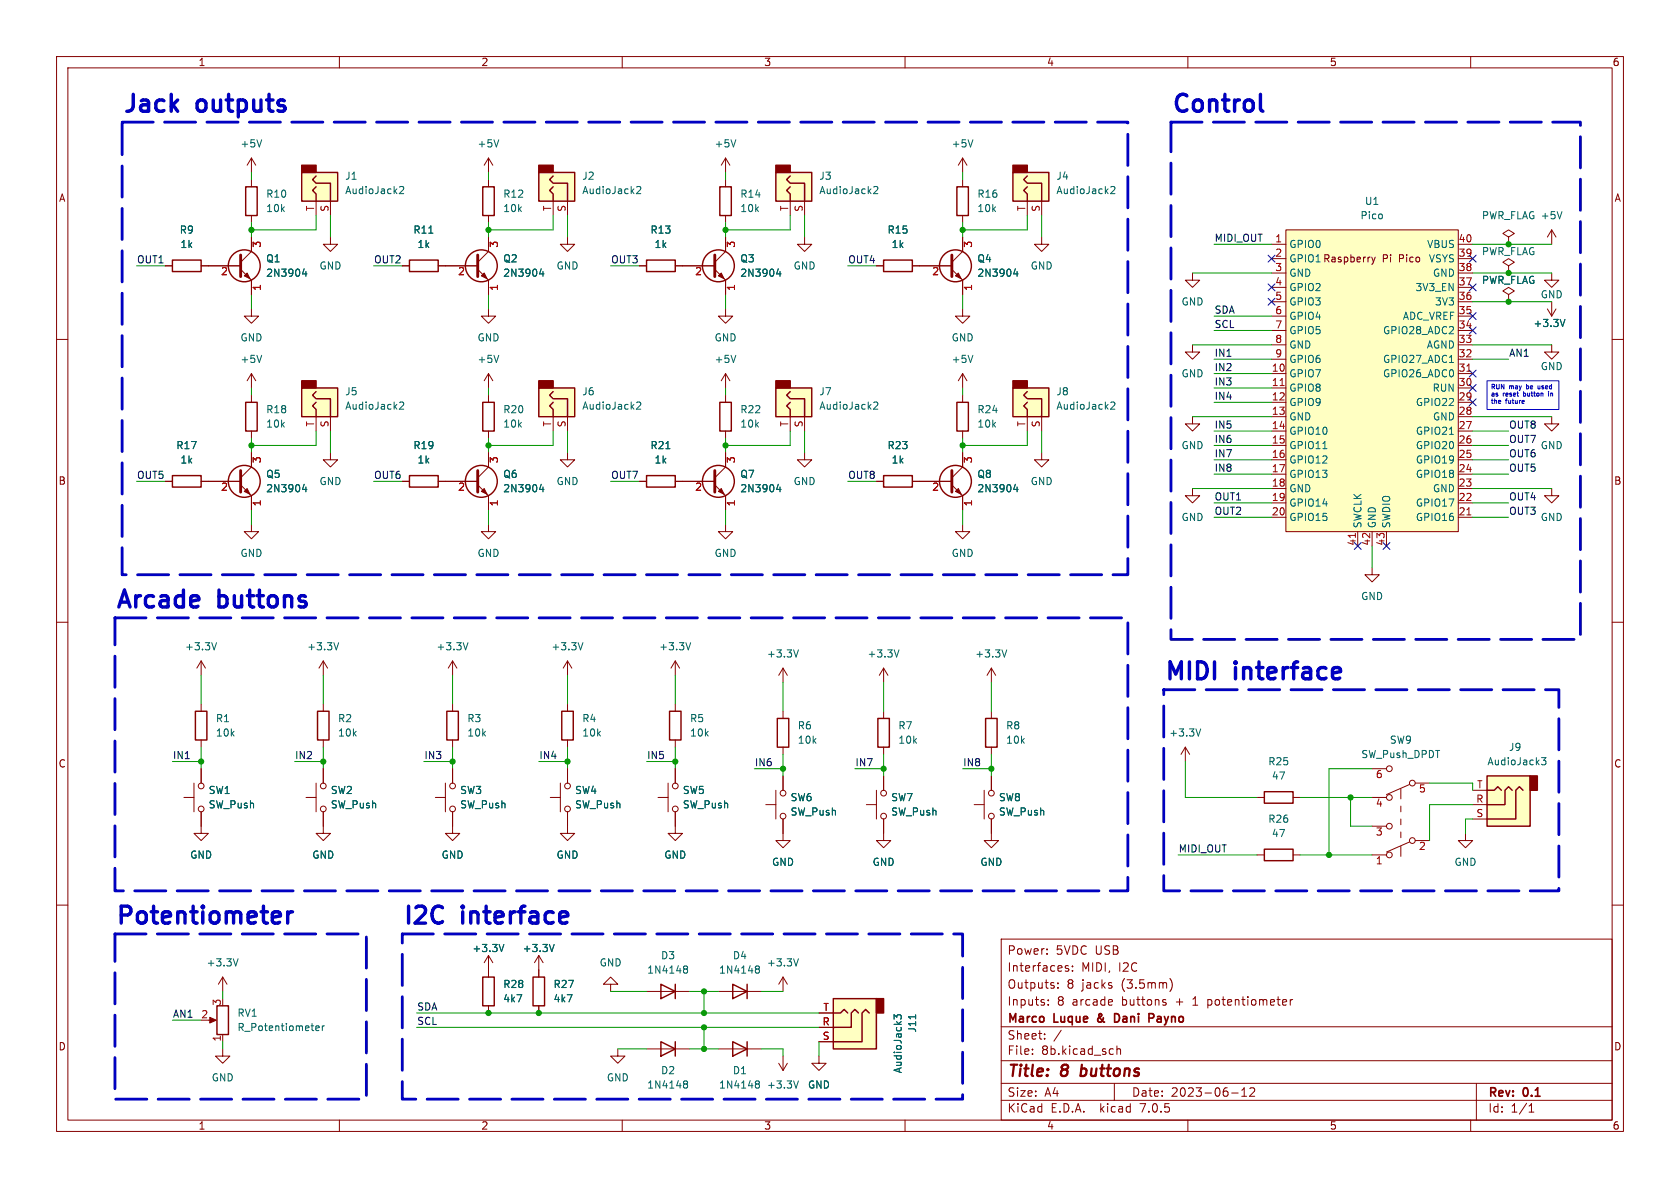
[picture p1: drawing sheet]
<svg xmlns="http://www.w3.org/2000/svg" width="297mm" height="210mm" viewBox="0 0 297 210" stroke-linecap="round" stroke-linejoin="round" font-family="sans-serif">
<g fill="none" stroke="#840000" stroke-width=".18">
<path d="M10 10h277v190h-277zM12 12h273v186h-273zM60 10v2M110 10v2M160 10v2M210 10v2M260 10v2M44.4 27.9l-.7 1.3M44.4 27.9v2.6M44.4 31.8v1.2M44.4 38.1v1.3M44.4 27.9l.8 1.3"/>
<path d="M55.9 35.6v2.5M58.4 35.6v2.5M86.4 27.9l-.8 1.3M86.4 27.9v2.6M86.4 31.8v1.2M86.4 38.1v1.3M86.4 27.9l.7 1.3M97.8 35.6v2.5M100.3 35.6v2.5M128.3 27.9v2.6M128.3 31.8v1.2M128.3 38.1v1.3"/>
<path d="M128.3 27.9l-.8 1.3M128.3 27.9l.7 1.3M139.7 35.6v2.5M142.2 35.6v2.5M170.2 27.9v2.6M170.2 31.8v1.2M170.2 38.1v1.3M170.2 27.9l-.8 1.3M170.2 27.9l.7 1.3M181.6 35.6v2.5M184.1 35.6v2.5M10 60h2"/>
<path d="M29.2 47h1.3M35.6 47h6.9M42.5 47.6l1.9 1.9v2.6M44.4 54.6v1.3h1.3l-1.3 1.3-1.2-1.3h1.2M44.4 41.9v2.6l-1.9 1.9M58.4 41.9v1.3h1.3l-1.3 1.3-1.3-1.3h1.3M71.1 47h1.3M77.5 47h7M84.5 47.6l1.9 1.9v2.6M86.4 54.6v1.3h1.2l-1.2 1.3-1.3-1.3h1.3M86.4 41.9v2.6l-1.9 1.9M100.3 41.9v1.3h1.3l-1.3 1.3-1.2-1.3h1.2"/>
<path d="M113 47h1.3M119.4 47h7M126.4 47.6l1.9 1.9v2.6M128.3 54.6v1.3h1.2l-1.2 1.3-1.3-1.3h1.3M128.3 41.9v2.6l-1.9 1.9M142.2 41.9v1.3h1.3l-1.3 1.3-1.2-1.3h1.2M154.9 47h1.3M161.3 47h7M168.3 47.6l1.9 1.9v2.6M170.2 54.6v1.3h1.2l-1.2 1.3-1.3-1.3h1.3M170.2 41.9v2.6l-1.9 1.9M184.1 41.9v1.3h1.3l-1.3 1.3-1.2-1.3h1.2"/>
<path d="M210.8 48.3v1.2h1.3l-1.3 1.3-1.3-1.3h1.3M224.8 43.2h2.5M224.8 45.7h2.5M224.8 48.3h2.5M224.8 58.4h2.5M224.8 55.9h2.5M224.8 53.3h2.5M224.8 50.8h2.5M227.3 40.6h30.5v53.4h-30.5zM242.5 45.5l.3 .8M242.8 46.3l-.3 .4M243.1 45.5l-.3 .8"/>
<path d="M257.8 43.2h2.5M257.8 45.7h2.5M257.8 48.3h2.5M257.8 58.4h2.5M257.8 55.9h2.5M257.8 53.3h2.5M257.8 50.8h2.5M266.7 52.1l1-.7-1-.6-1 .6 1 .7v1.2M266.7 53.3h.1M266.7 41.9l1-.6-1-.7-1 .7 1 .6v1.3M266.7 43.2h.1M266.7 47l1-.6-1-.7-1 .7 1 .6v1.3"/>
<path d="M266.7 48.3h.1M273.6 54.6l.7 1.3M274.3 48.3v1.2h1.3l-1.3 1.3-1.3-1.3h1.3M274.3 40.6l-.7 1.3M274.3 40.6v2.6M274.3 53.3v2.6M274.3 40.6l.8 1.3M275.1 54.6l-.8 1.3M285 60h2M44.4 66v2.6M44.4 69.9v1.2M44.4 76.2v1.3"/>
<path d="M44.4 66l-.7 1.3M44.4 66l.8 1.3M55.9 73.7v2.5M58.4 73.7v2.5M86.4 66v2.6M86.4 69.9v1.2M86.4 76.2v1.3M86.4 66l-.8 1.3M86.4 66l.7 1.3M97.8 73.7v2.5M100.3 73.7v2.5M128.3 66v2.6"/>
<path d="M128.3 69.9v1.2M128.3 76.2v1.3M128.3 66l-.8 1.3M128.3 66l.7 1.3M139.7 73.7v2.5M142.2 73.7v2.5M170.2 66l-.8 1.3M170.2 66v2.6M170.2 69.9v1.2M170.2 76.2v1.3M170.2 66l.7 1.3M181.6 73.7v2.5"/>
<path d="M184.1 73.7v2.5M210.8 61v1.2h1.3l-1.3 1.3-1.3-1.3h1.3M210.8 73.7v1.2h1.3l-1.3 1.3-1.3-1.3h1.3M224.8 66h2.5M224.8 68.6h2.5M224.8 71.1h2.5M224.8 73.7h2.5M224.8 76.2h2.5M224.8 78.7h2.5M224.8 63.5h2.5M224.8 61h2.5M257.8 66h2.5"/>
<path d="M257.8 68.6h2.5M257.8 71.1h2.5M257.8 73.7h2.5M257.8 76.2h2.5M257.8 78.7h2.5M257.8 63.5h2.5M257.8 61h2.5M274.3 61v1.2h1.3l-1.3 1.3-1.3-1.3h1.3M274.3 73.7v1.2h1.3l-1.3 1.3-1.3-1.3h1.3M29.2 85.1h1.3M35.6 85.1h6.9M42.5 85.7l1.9 1.9v2.6"/>
<path d="M44.4 92.7v1.3h1.3l-1.3 1.3-1.2-1.3h1.2M44.4 80v2.6l-1.9 1.9M58.4 80v1.3h1.3l-1.3 1.3-1.3-1.3h1.3M71.1 85.1h1.3M77.5 85.1h7M84.5 85.7l1.9 1.9v2.6M86.4 92.7v1.3h1.2l-1.2 1.3-1.3-1.3h1.3M86.4 80v2.6l-1.9 1.9M100.3 80v1.3h1.3l-1.3 1.3-1.2-1.3h1.2M113 85.1h1.3M119.4 85.1h7M126.4 85.7l1.9 1.9v2.6"/>
<path d="M128.3 92.7v1.3h1.2l-1.2 1.3-1.3-1.3h1.3M128.3 80v2.6l-1.9 1.9M142.2 80v1.3h1.3l-1.3 1.3-1.2-1.3h1.2M154.9 85.1h1.3M161.3 85.1h7M168.3 85.7l1.9 1.9v2.6M170.2 92.7v1.3h1.2l-1.2 1.3-1.3-1.3h1.3M170.2 80v2.6l-1.9 1.9M184.1 80v1.3h1.3l-1.3 1.3-1.2-1.3h1.2M210.8 86.4v1.2h1.3l-1.3 1.3-1.3-1.3h1.3M224.8 81.3h2.5M224.8 83.8h2.5"/>
<path d="M224.8 86.4h2.5M224.8 88.9h2.5M224.8 91.4h2.5M240 94v2.5M242.6 94v2.5M245.1 94v2.5M257.8 81.3h2.5M257.8 83.8h2.5M257.8 86.4h2.5M257.8 88.9h2.5M257.8 91.4h2.5M274.3 86.4v1.2h1.3l-1.3 1.3-1.3-1.3h1.3"/>
<path d="M10 110h2M35.6 116.8l-.8 1.3M35.6 116.8v2.6M35.6 116.8l.7 1.3M57.1 116.8v2.6M57.1 116.8l-.7 1.3M57.1 116.8l.8 1.3M80 116.8l-.8 1.3M80 116.8v2.6M80 116.8l.8 1.3M100.3 116.8v2.6M100.3 116.8l-.7 1.3"/>
<path d="M100.3 116.8l.8 1.3M119.4 116.8l-.8 1.3M119.4 116.8v2.6M119.4 116.8l.7 1.3M138.4 118.1v2.6M138.4 118.1l-.7 1.3M138.4 118.1l.8 1.3M156.2 118.1v2.6M156.2 118.1l-.8 1.3M156.2 118.1l.8 1.3M175.3 118.1l-.8 1.3M175.3 118.1v2.6"/>
<path d="M175.3 118.1l.7 1.3M242.6 100.3v1.3h1.2l-1.2 1.3-1.3-1.3h1.3M285 110h2M34.3 138.4v5.1M35.6 124.5v1.2M35.6 130.8v1.3M35.6 135.9v2.5M55.9 138.4v5.1M57.1 124.5v1.2M57.1 130.8v1.3M57.1 135.9v2.5M78.7 138.4v5.1"/>
<path d="M80 124.5v1.2M80 130.8v1.3M80 135.9v2.5M99.1 138.4v5.1M100.3 124.5v1.2M100.3 130.8v1.3M100.3 135.9v2.5M118.1 138.4v5.1M119.4 124.5v1.2M119.4 130.8v1.3M119.4 135.9v2.5M137.2 139.7v5.1"/>
<path d="M138.4 125.7v1.3M138.4 132.1v1.3M138.4 137.2v2.5M154.9 139.7v5.1M156.2 125.7v1.3M156.2 132.1v1.3M156.2 137.2v2.5M174 139.7v5.1M175.3 125.7v1.3M175.3 132.1v1.3M175.3 137.2v2.5M209.5 132.1l-.7 1.3"/>
<path d="M209.5 132.1v2.5M209.5 132.1l.8 1.3M242.6 135.9h2.5M247.6 139.4v1.8M249.2 138.7l-4.1 1.8M250.2 138.4h2.5M260.3 139.7h2.6M10 160h2M32.5 141h1.8M35.6 143.5v3.8h1.2l-1.2 1.3-1.3-1.3h1.3M54.1 141h1.8M57.1 143.5v3.8h1.3l-1.3 1.3-1.2-1.3h1.2"/>
<path d="M77 141h1.7M80 143.5v3.8h1.3l-1.3 1.3-1.3-1.3h1.3M97.3 141h1.8M100.3 143.5v3.8h1.3l-1.3 1.3-1.2-1.3h1.2M116.3 141h1.8M119.4 143.5v3.8h1.2l-1.2 1.3-1.3-1.3h1.3M135.4 142.2h1.8M138.4 144.8v3.8h1.3l-1.3 1.3-1.2-1.3h1.2M153.2 142.2h1.7M156.2 144.8v3.8h1.3l-1.3 1.3-1.3-1.3h1.3M172.2 142.2h1.8M175.3 144.8v3.8h1.2l-1.2 1.3-1.3-1.3h1.3"/>
<path d="M222.2 141h1.3M222.2 151.1h1.3M228.6 141h1.3M228.6 151.1h1.3M242.6 141h2.5M242.6 151.1h2.5M242.6 146.1h2.5M247.6 142.5v1M247.6 144.8v1M247.6 147.1v1M247.6 149.6v1.8M249.2 148.8l-4.1 1.8"/>
<path d="M250.2 148.6h2.5M259.1 147.3v1.3h1.2l-1.2 1.3-1.3-1.3h1.3M260.3 142.2h2.6M260.3 144.8h2.6M285 160h2M39.4 172.7v2.6M39.4 172.7l-.8 1.3M39.4 172.7l.7 1.3M86.4 168.9v3.8M86.4 177.8v1.3M86.4 168.9l-.8 1.3M86.4 168.9l.7 1.3"/>
<path d="M95.2 168.9v3.8M95.2 177.8v1.3M95.2 168.9l-.7 1.3M95.2 168.9l.8 1.3M107.9 174h1.3l-1.3-1.3-1.2 1.3h1.2v1.3M114.3 175.3h7.6M127 175.3h7.6M138.4 172.7v2.6M138.4 172.7l-.7 1.3M138.4 172.7l.8 1.3M144.8 179.1h2.5M177 166h108v32h-108z"/>
<path d="M185.1 168.6v.1M185.1 167.8v.1M185.3 177.6v.1M185.3 176.8v.1M187 174.6v.1M187 173.8v.1M188.9 170.8l-.4-.1-.2 .2 .1 .2 .5 .2v.3h-.6M189.6 171.6v.1M189.6 170.8v.1M196.5 176.7l.2 .4-.7 .1M196.5 174.3v.3M196.6 177.6l-.1 .1"/>
<path d="M205.7 177.2l.4 .1 .1 .2-.2 .2h-.3M205.7 176.7l.4 .1M206.8 173a1.72 1.72 0 0 1 0 2.3M227 176.7l.4 .1 .1 .3-.8 .1M227.4 177.6l-.4 .1M228.1 176.7v1M228.5 176.7l-.3 .1-.1 .2M36.8 180.3h1M39.4 185.4v1.3h1.2l-1.2 1.3-1.3-1.3h1.3M39.4 182.9v1.3M60 198v2M109.2 185.4v1.3h1.3l-1.3 1.3-1.3-1.3h1.3"/>
<path d="M110 198v2M114.3 185.4h7.6M127 185.4h7.6M137.7 188l.7 1.2M138.4 186.7v2.5M139.2 188l-.8 1.2M144.8 186.7v1.3h1.2l-1.2 1.2-1.3-1.2h1.3M144.8 181.6h2.5M144.8 184.2h2.5M160 198v2M177 194.5h108M177 191.5h108"/>
<path d="M177 187.5h108M177 181.5h108M182.5 186.3v.1M182.5 185.5v.1M184.7 183.6v.1M184.7 182.8v.1M187.6 182.1l-1.3 2M196.7 185.4l.1 .1M196.8 186.3l-.1 .1M197 191.5v3M197.5 184.9v1.5M197.5 185.5l.2-.1 .3 .1 .1 .9"/>
<path d="M210 198v2M217.7 193.2h1.2M219.5 193.8h.9M219.5 192.7l.5-.4v1.5M221 192.4l.5-.1 .2 .1 .1 .3-.9 1.1h.9M260 198v2M261 191.5v6.5M270.3 196.6h.9M270.3 195.5l.4-.4v1.5"/>
<circle cx="35.6" cy="138.9" r=".51"/>
<circle cx="57.2" cy="138.9" r=".51"/>
<circle cx="80" cy="138.9" r=".51"/>
<circle cx="100.3" cy="138.9" r=".51"/>
<circle cx="119.4" cy="138.9" r=".51"/>
<circle cx="245.6" cy="135.9" r=".51"/>
<circle cx="249.7" cy="138.4" r=".51"/>
<circle cx="35.6" cy="143" r=".51"/>
<circle cx="57.2" cy="143" r=".51"/>
<circle cx="80" cy="143" r=".51"/>
<circle cx="100.3" cy="143" r=".51"/>
<circle cx="119.4" cy="143" r=".51"/>
<circle cx="138.4" cy="140.2" r=".51"/>
<circle cx="138.4" cy="144.3" r=".51"/>
<circle cx="156.2" cy="144.3" r=".51"/>
<circle cx="156.2" cy="140.2" r=".51"/>
<circle cx="175.3" cy="140.2" r=".51"/>
<circle cx="175.3" cy="144.3" r=".51"/>
<circle cx="245.6" cy="141" r=".51"/>
<circle cx="245.6" cy="151.1" r=".51"/>
<circle cx="245.6" cy="146.1" r=".51"/>
<circle cx="249.7" cy="148.6" r=".51"/>
</g>
<path d="M197.4 179.2h-.3v1.5h.3M203.8 179.3l-.7-.1v1.5M203.8 179.9l-.7 .1" fill="none" stroke="#840000" stroke-width=".3"/>
<g fill="none" stroke="#006464" stroke-width=".18">
<path d="M46.3 24.7l-.5 1.3M70.6 33.1l.5-.1 .3 .3-.8 .9h.8M88.2 24.7l-.4 1.3M112.6 33.1l.4-.1 .3 .3-.8 .9h.8M130.1 24.7l-.4 1.3M154.5 33.1l.5-.1 .2 .3-.8 .9h.8M172 24.7l-.4 1.3M196.4 33.1l.5-.1 .2 .3-.8 .9h.8M276.1 37.4l-.4 1.3M53.8 47.5l-.3 .9h.8M54.1 48v.8M95.7 47.5l-.3 .9h.8"/>
<path d="M96 48v.8M137.6 47.5l-.3 .9h.8M137.9 48v.8M179.5 47.5l-.3 .9h.8M179.8 48v.8M276.7 56.5l-.5 1.2M46.3 62.8l-.5 1.3M70.6 71.2l.5-.1 .3 .3-.8 .9h.8M88.2 62.8l-.4 1.3M112.6 71.2l.4-.1 .3 .3-.8 .9h.8M130.1 62.8l-.4 1.3M154.5 71.2l.5-.1 .2 .3-.8 .9h.8"/>
<path d="M172 62.8l-.4 1.3M196.4 71.2l.5-.1 .2 .3-.8 .9h.8M233.9 79.3h.7M256.2 76.8h.8M256.2 64.1h.8M53.8 85.6l-.3 .9h.8M54.1 86.1v.8M95.7 85.6l-.3 .9h.8M96 86.1v.8M137.6 85.6l-.3 .9h.8M137.9 86.1v.8M179.5 85.6l-.3 .9h.8"/>
<path d="M179.8 86.1v.8M38.3 113.6l-.4 1.3M59.9 113.6l-.5 1.3M82.7 113.6l-.4 1.3M103.1 113.6l-.5 1.3M122.1 113.6l-.4 1.3M141.2 114.9l-.5 1.2M158.9 114.9l-.4 1.2M178 114.9l-.4 1.2M212.3 128.8l-.5 1.3M272.5 133.9h.8l-.4 .5 .3 .1v.6l-.1 .1-.5-.1M42.1 169.5l-.4 1.3"/>
<path d="M89.1 166.9l-.4 1.3M98 166.9l-.5 1.3M121.1 170.8h.2l.3 .2-.3 .3M121.1 171.3h.2M121.3 171.3l.3 .2v.3l-.2 .2h-.3M133.8 170.8h.2l.3 .2-.3 .3M133.8 171.3h.2M134 171.3l.3 .2v.3l-.2 .2h-.3M141.2 169.5l-.5 1.3M161.9 179.4v.7M55.8 181.8l.6-.2v-.2l-.4-.1-.2 .2 .1 .6h.5M57 181.3v.9"/>
<path d="M57.3 181.3l-.3 .3M121.1 191.1h.2l.3 .2-.3 .3M121.1 191.6h.2M121.3 191.6l.3 .3v.2l-.2 .2h-.3M133.8 191.1h.2l.3 .2-.3 .3M133.8 191.6h.2M134 191.6l.3 .3v.2l-.2 .2h-.3M141.2 191.1l-.5 1.2M159.3 180.1v-.5l-.1-.2h-.5l-.2 .4-.4-.4v.8"/>
</g>
<g fill="none" stroke="#840000" stroke-width=".25">
<path d="M43.4 33h2.1v5.1h-2.1zM53.3 30.5h6.4v5.1h-6.4zM55.9 33l-.7 .7 .7 .6v1.3M55.9 31.1l-.7 .7 .7 .6h2.5v3.2M85.3 33h2.1v5.1h-2.1zM95.2 30.5h6.4v5.1h-6.4zM97.8 33l-.6 .7 .6 .6v1.3M97.8 31.1l-.6 .7 .6 .6h2.5v3.2M127.3 33h2v5.1h-2zM137.2 30.5h6.3v5.1h-6.3zM139.7 33l-.6 .7 .6 .6v1.3M139.7 31.1l-.6 .7 .6 .6h2.5v3.2"/>
<path d="M169.2 33h2v5.1h-2zM179.1 30.5h6.3v5.1h-6.3zM181.6 33l-.6 .7 .6 .6v1.3M181.6 31.1l-.6 .7 .6 .6h2.5v3.2M30.5 46h5.1v2h-5.1zM72.4 46h5.1v2h-5.1zM114.3 46h5.1v2h-5.1zM156.2 46h5.1v2h-5.1zM43.4 71.1h2.1v5.1h-2.1zM53.3 68.6h6.4v5.1h-6.4zM55.9 71.1l-.7 .7 .7 .6v1.3M55.9 69.2l-.7 .7 .7 .6h2.5v3.2"/>
<path d="M85.3 71.1h2.1v5.1h-2.1zM95.2 68.6h6.4v5.1h-6.4zM97.8 71.1l-.6 .7 .6 .6v1.3M97.8 69.2l-.6 .7 .6 .6h2.5v3.2M127.3 71.1h2v5.1h-2zM137.2 68.6h6.3v5.1h-6.3zM139.7 71.1l-.6 .7 .6 .6v1.3M139.7 69.2l-.6 .7 .6 .6h2.5v3.2M169.2 71.1h2v5.1h-2zM179.1 68.6h6.3v5.1h-6.3zM181.6 71.1l-.6 .7 .6 .6v1.3M181.6 69.2l-.6 .7 .6 .6h2.5v3.2"/>
<path d="M30.5 84.1h5.1v2h-5.1zM72.4 84.1h5.1v2h-5.1zM114.3 84.1h5.1v2h-5.1zM156.2 84.1h5.1v2h-5.1zM34.5 125.7h2.1v5.1h-2.1zM56.1 125.7h2.1v5.1h-2.1zM79 125.7h2v5.1h-2zM99.3 125.7h2v5.1h-2zM118.4 125.7h2v5.1h-2zM137.4 127h2v5.1h-2zM155.2 127h2v5.1h-2zM174.2 127h2.1v5.1h-2.1z"/>
<path d="M223.5 140h5.1v2h-5.1zM262.9 137.2h7.6v8.9h-7.6zM262.9 139.7h1.3l.6-.6 .6 .6M267.3 139.7l-.6-.6-.6 .6v2.5h-3.2M269.2 139.7l-.6-.6-.6 .6v5.1h-5.1M223.5 150.1h5.1v2h-5.1zM38.4 177.8h2v5.1h-2zM85.3 172.7h2.1v5.1h-2.1zM94.2 172.7h2.1v5.1h-2.1zM116.8 174l2.6 1.3-2.6 1.2zM119.4 174v2.5M129.5 174l2.6 1.3-2.6 1.2z"/>
<path d="M132.1 174v2.5M147.3 176.5h7.6v8.9h-7.6zM147.3 179.1h1.3l.6-.7 .7 .7M151.8 179.1l-.7-.7-.6 .7v2.5h-3.2M153.7 179.1l-.7-.7-.6 .7v5.1h-5.1M116.8 184.2l2.6 1.2-2.6 1.3zM119.4 184.2v2.5M129.5 184.2l2.6 1.2-2.6 1.3zM132.1 184.2v2.5"/>
<circle cx="43.2" cy="47" r="2.82"/>
<circle cx="85.1" cy="47" r="2.82"/>
<circle cx="127" cy="47" r="2.82"/>
<circle cx="168.9" cy="47" r="2.82"/>
<circle cx="43.2" cy="85.1" r="2.82"/>
<circle cx="85.1" cy="85.1" r="2.82"/>
<circle cx="127" cy="85.1" r="2.82"/>
<circle cx="168.9" cy="85.1" r="2.82"/>
</g>
<g fill="#ffffc2" stroke="#ffffc2" stroke-width=".18">
<path d="M53.3 30.5h6.4v5.1h-6.4z"/>
<path d="M95.2 30.5h6.4v5.1h-6.4z"/>
<path d="M137.2 30.5h6.3v5.1h-6.3z"/>
<path d="M95.2 68.6h6.4v5.1h-6.4z"/>
<path d="M137.2 68.6h6.3v5.1h-6.3z"/>
<path d="M53.3 68.6h6.4v5.1h-6.4z"/>
<path d="M147.3 176.5h7.6v8.9h-7.6z"/>
<path d="M179.1 30.5h6.3v5.1h-6.3z"/>
<path d="M179.1 68.6h6.3v5.1h-6.3z"/>
<path d="M262.9 137.2h7.6v8.9h-7.6z"/>
<path d="M227.3 40.6h30.5v53.4h-30.5z"/>
</g>
<g fill="#840000" stroke="#840000" stroke-width=".25">
<path d="M53.3 29.2h2.6v1.3h-2.6z"/>
<path d="M95.2 29.2h2.6v1.3h-2.6z"/>
<path d="M137.2 29.2h2.5v1.3h-2.5z"/>
<path d="M95.2 67.3h2.6v1.3h-2.6z"/>
<path d="M137.2 67.3h2.5v1.3h-2.5z"/>
<path d="M53.3 67.3h2.6v1.3h-2.6z"/>
<path d="M154.9 176.5h1.3v2.6h-1.3z"/>
<path d="M179.1 29.2h2.5v1.3h-2.5z"/>
<path d="M179.1 67.3h2.5v1.3h-2.5z"/>
<path d="M270.5 137.2h1.3v2.5h-1.3z"/>
</g>
<path d="M42.5 45.1v3.8M84.5 45.1v3.8M126.4 45.1v3.8M168.3 45.1v3.8M42.5 83.2v3.8M84.5 83.2v3.8M126.4 83.2v3.8M168.3 83.2v3.8" fill="none" stroke="#840000" stroke-width=".51"/>
<g fill="#840000" stroke="#840000" stroke-width=".18">
<path d="M127 48.8l.5-.5 .5 1z"/>
<path d="M127.5 86.4l.5 1-1-.5z"/>
<path d="M85.6 48.3l.5 1-1-.5z"/>
<path d="M85.6 86.4l.5 1-1-.5z"/>
<path d="M43.2 86.9l.5-.5 .5 1z"/>
<path d="M43.2 48.8l.5-.5 .5 1z"/>
<path d="M37.1 179.8l1.1 .5-1.1 .5z"/>
<path d="M168.9 86.9l.5-.5 .5 1z"/>
<path d="M168.9 48.8l.5-.5 .5 1z"/>
</g>
<path d="M226.3 68.2h.7M259.3 65.6h.7M239.6 94.3v.7M259.3 91h.7" fill="none" stroke="#a90000" stroke-width=".18"/>
<path d="M223 19.5l.3 .2M236.8 118.1l.2 .6-1.4 .3M50.9 161.2v2M51.7 161.2a.77 .77 0 0 0-.8 .6M100.2 161.3l.2 .6-1.5 .3" fill="none" stroke="#0000c2" stroke-width=".6"/>
<path d="M262.9 67.3h12.7v5.1h-12.7zM268.3 69.2v.7M269.3 70.8l.2 .2h-.4M269.4 71.3h-.1M271.9 68.2l.1 .5M273.8 69.5v.5" fill="none" stroke="#0000c2" stroke-width=".18"/>
<path d="M21.6 21.6h177.8v80h-177.8v-80M207 21.6h72.4v91.4h-72.4v-91.4M20.3 109.2h179.1v48.3h-179.1v-48.3M205.7 121.9h69.9v35.6h-69.9v-35.6M20.3 165.1h44.5v29.2h-44.5v-29.2M71.1 165.1h99.1v29.2h-99.1v-29.2" fill="none" stroke="#0000c2" stroke-width=".5" stroke-dasharray="5.5 2"/>
<g fill="none" stroke="#009600" stroke-width=".18">
<path d="M44.4 30.5v1.3M44.4 39.4v2.5M55.9 38.1v2.5h-11.5M58.4 38.1v3.8M86.4 30.5v1.3M86.4 39.4v2.5M97.8 38.1v2.5h-11.4M100.3 38.1v3.8M128.3 30.5v1.3M128.3 39.4v2.5M139.7 38.1v2.5h-11.4M142.2 38.1v3.8"/>
<path d="M170.2 30.5v1.3M170.2 39.4v2.5M181.6 38.1v2.5h-11.4M184.1 38.1v3.8M24.1 47h5.1M44.4 52.1v2.5M66 47h5.1M86.4 52.1v2.5M107.9 47h5.1M128.3 52.1v2.5M149.9 47h5M170.2 52.1v2.5"/>
<path d="M210.8 48.3h14M214.6 43.2h10.2M214.6 58.4h10.2M214.6 55.9h10.2M260.3 43.2h14M260.3 53.3h14M260.3 48.3h14M44.4 68.6v1.3M44.4 77.5v2.5M55.9 76.2v2.5h-11.5M58.4 76.2v3.8M86.4 68.6v1.3"/>
<path d="M86.4 77.5v2.5M97.8 76.2v2.5h-11.4M100.3 76.2v3.8M128.3 68.6v1.3M128.3 77.5v2.5M139.7 76.2v2.5h-11.4M142.2 76.2v3.8M170.2 68.6v1.3M170.2 77.5v2.5M181.6 76.2v2.5h-11.4M184.1 76.2v3.8M210.8 73.7h14"/>
<path d="M210.8 61h14M214.6 66h10.2M214.6 78.7h10.2M214.6 68.6h10.2M214.6 76.2h10.2M214.6 63.5h10.2M214.6 71.1h10.2M260.3 78.7h6.4M260.3 76.2h6.4M260.3 73.7h14M260.3 61h14M260.3 63.5h6.4"/>
<path d="M24.1 85.1h5.1M44.4 90.2v2.5M66 85.1h5.1M86.4 90.2v2.5M107.9 85.1h5.1M128.3 90.2v2.5M149.9 85.1h5M170.2 90.2v2.5M210.8 86.4h14M214.6 83.8h10.2M214.6 81.3h10.2M214.6 91.4h10.2"/>
<path d="M214.6 88.9h10.2M242.6 96.5v3.8M260.3 83.8h6.4M260.3 81.3h6.4M260.3 86.4h14M260.3 91.4h6.4M260.3 88.9h6.4M35.6 119.4v5.1M57.1 119.4v5.1M80 119.4v5.1M100.3 119.4v5.1M119.4 119.4v5.1"/>
<path d="M30.5 134.6h5.1M35.6 132.1v3.8M52.1 134.6h5M57.1 132.1v3.8M74.9 134.6h5.1M80 132.1v3.8M95.2 134.6h5.1M100.3 132.1v3.8M114.3 134.6h5.1M119.4 132.1v3.8M133.3 135.9h5.1M138.4 120.7v5"/>
<path d="M138.4 133.4v3.8M151.1 135.9h5.1M156.2 120.7v5M156.2 133.4v3.8M170.2 135.9h5.1M175.3 120.7v5M175.3 133.4v3.8M209.5 134.6v6.4h12.7M242.6 135.9h-7.7v15.2M252.7 138.4h7.6v1.3M208.3 151.1h13.9M229.9 141h12.7"/>
<path d="M229.9 151.1h12.7M238.8 141v5.1h3.8M260.3 144.8h-1.2v2.5M260.3 142.2h-7.6v6.4M39.4 175.3v1.2M73.7 179.1h71.1M107.9 175.3h6.4M121.9 175.3h5.1M124.5 175.3v3.8M134.6 175.3h3.8M30.5 180.3h5.1M39.4 184.2v1.2"/>
<path d="M73.7 181.6h71.1M109.2 185.4h5.1M121.9 185.4h5.1M124.5 181.6v3.8M134.6 185.4h3.8v1.3M144.8 184.2v2.5"/>
</g>
<g fill="none" stroke="#000084" stroke-width=".18">
<path d="M224.2 45.1l1.2 1.2M224.2 50.2l1.2 1.2M224.2 52.7l1.2 1.2M225.4 45.1l-1.2 1.2M225.4 50.2l-1.2 1.2M225.4 52.7l-1.2 1.2M259.7 50.2l1.3 1.2M259.7 45.1l1.3 1.2M259.7 55.3l1.3 1.2M259.7 57.8l1.3 1.2M261 50.2l-1.3 1.2M261 45.1l-1.3 1.2"/>
<path d="M261 55.3l-1.3 1.2M261 57.8l-1.3 1.2M259.7 65.4l1.3 1.2M259.7 68l1.3 1.2M259.7 70.5l1.3 1.2M261 65.4l-1.3 1.2M261 68l-1.3 1.2M261 70.5l-1.3 1.2M239.4 95.9l1.2 1.2M240.6 95.9l-1.2 1.2M244.5 95.9l1.2 1.2M245.7 95.9l-1.2 1.2"/>
</g>
<g fill="#009600" stroke="#009600" stroke-width=".18">
<circle cx="44.4" cy="78.7" r=".46"/>
<circle cx="44.4" cy="40.6" r=".46"/>
<circle cx="100.3" cy="134.6" r=".46"/>
<circle cx="95.2" cy="179.1" r=".46"/>
<circle cx="86.4" cy="179.1" r=".46"/>
<circle cx="35.6" cy="134.6" r=".46"/>
<circle cx="80" cy="134.6" r=".46"/>
<circle cx="57.1" cy="134.6" r=".46"/>
<circle cx="86.4" cy="40.6" r=".46"/>
<circle cx="86.4" cy="78.7" r=".46"/>
<circle cx="128.3" cy="40.6" r=".46"/>
<circle cx="128.3" cy="78.7" r=".46"/>
<circle cx="119.4" cy="134.6" r=".46"/>
<circle cx="124.5" cy="181.6" r=".46"/>
<circle cx="124.5" cy="185.4" r=".46"/>
<circle cx="124.5" cy="179.1" r=".46"/>
<circle cx="124.5" cy="175.3" r=".46"/>
<circle cx="170.2" cy="78.7" r=".46"/>
<circle cx="266.7" cy="53.3" r=".46"/>
<circle cx="266.7" cy="48.3" r=".46"/>
<circle cx="266.7" cy="43.2" r=".46"/>
<circle cx="238.8" cy="141" r=".46"/>
<circle cx="234.9" cy="151.1" r=".46"/>
<circle cx="175.3" cy="135.9" r=".46"/>
<circle cx="156.2" cy="135.9" r=".46"/>
<circle cx="138.4" cy="135.9" r=".46"/>
<circle cx="170.2" cy="40.6" r=".46"/>
</g>
<g font-size="4.2" fill="#0000c2">
<text x="21.6" y="20.1">Jack</text>
<text x="34.8" y="20.1">outputs</text>
<text x="207" y="20.1">Control</text>
<text x="20.3" y="107.7">Arcade</text>
<text x="38.5" y="107.7">buttons</text>
<text x="205.7" y="120.4">MIDI</text>
<text x="218.2" y="120.4">interface</text>
<text x="20.3" y="163.6">Potentiometer</text>
<text x="71.1" y="163.6">I2C</text>
<text x="81.6" y="163.6">interface</text>
</g>
<g font-size="2.8" fill="#840000">
<text x="178" y="190.8">Title:</text>
<text x="187.5" y="190.8">8</text>
<text x="191.5" y="190.8">buttons</text>
</g>
<g font-size="2.1" fill="#840000">
<text x="178" y="171.9">Interfaces:</text>
<text x="178" y="168.9">Power:</text>
<text x="186.6" y="168.9">5VDC USB</text>
<text x="191.1" y="171.9">MIDI,</text>
<text x="197.7" y="171.9">I2C</text>
<text x="178" y="177.9">Inputs:</text>
<text x="178" y="174.9">Outputs:</text>
<text x="186.8" y="177.9">8</text>
<text x="188.5" y="174.9">8</text>
<text x="189.4" y="177.9">arcade</text>
<text x="191.2" y="174.9">jacks</text>
<text x="198.2" y="174.9">(3.5mm)</text>
<text x="198.2" y="177.9">buttons</text>
<text x="207.8" y="177.9">+</text>
<text x="210.9" y="177.9">1</text>
<text x="213.6" y="177.9">potentiometer</text>
<text x="178" y="183.9">Sheet:</text>
<text x="178" y="181.1">Marco</text>
<text x="186.2" y="181.1">Luque</text>
<text x="194.4" y="181.1">&amp;</text>
<text x="197.9" y="181.1">Dani</text>
<text x="204.4" y="181.1">Payno</text>
<text x="178" y="186.6">File:</text>
<text x="184" y="186.6">8b.kicad_sch</text>
<text x="178" y="196.8">KiCad</text>
<text x="178" y="194">Size:</text>
<text x="184.6" y="194">A4</text>
<text x="185.7" y="196.8">E.D.A.</text>
<text x="194.4" y="196.8">kicad</text>
<text x="200" y="194">Date:</text>
<text x="201.5" y="196.8">7.0.5</text>
<text x="206.9" y="194">2023-06-12</text>
<text x="263" y="194.2">Rev:</text>
<text x="263" y="196.8">Id:</text>
<text x="267" y="196.8">1/1</text>
<text x="269.2" y="194.2">0.1</text>
</g>
<g font-size="1.8" fill="#840000">
<text x="35" y="11.8">1</text>
<text x="85" y="11.8">2</text>
<text x="135" y="11.8">3</text>
<text x="185" y="11.8">4</text>
<text x="235" y="11.8">5</text>
<text x="285" y="11.8">6</text>
<text x="10.4" y="35.8">A</text>
<text x="285.4" y="35.8">A</text>
<text x="244.3" y="46.6">Pi</text>
<text x="247.3" y="46.6">Pico</text>
<text x="10.3" y="85.8">B</text>
<text x="285.3" y="85.8">B</text>
<text x="10.3" y="135.8">C</text>
<text x="285.3" y="135.8">C</text>
<text x="10.3" y="185.8">D</text>
<text x="285.3" y="185.8">D</text>
<text x="35" y="199.8">1</text>
<text x="85" y="199.8">2</text>
<text x="135" y="199.8">3</text>
<text x="185" y="199.8">4</text>
<text x="235" y="199.8">5</text>
<text x="285" y="199.8">6</text>
</g>
<g font-size="1.8" fill="#006464">
<text x="42.5" y="26.2">+5V</text>
<text x="84.4" y="26.2">+5V</text>
<text x="126.3" y="26.2">+5V</text>
<text x="168.2" y="26.2">+5V</text>
<text x="47" y="35.1">R10</text>
<text x="61" y="31.9">J1</text>
<text x="61" y="34.5">AudioJack2</text>
<text x="88.9" y="35.1">R12</text>
<text x="102.9" y="31.9">J2</text>
<text x="102.9" y="34.5">AudioJack2</text>
<text x="130.8" y="35.1">R14</text>
<text x="144.8" y="31.9">J3</text>
<text x="144.8" y="34.5">AudioJack2</text>
<text x="172.7" y="35.1">R16</text>
<text x="186.7" y="31.9">J4</text>
<text x="186.7" y="34.5">AudioJack2</text>
<text x="31.7" y="41.5">R9</text>
<text x="47" y="37.7">10k</text>
<text x="73" y="41.5">R11</text>
<text x="88.9" y="37.7">10k</text>
<text x="114.9" y="41.5">R13</text>
<text x="130.8" y="37.7">10k</text>
<text x="156.8" y="41.5">R15</text>
<text x="172.7" y="37.7">10k</text>
<text x="240.5" y="38.9">Pico</text>
<text x="241.2" y="36.4">U1</text>
<text x="261.9" y="38.9">PWR_FLAG +5V</text>
<text x="31.8" y="44">1k</text>
<text x="47" y="46.5">Q1</text>
<text x="56.4" y="47.8">GND</text>
<text x="73.7" y="44">1k</text>
<text x="88.9" y="46.5">Q2</text>
<text x="98.3" y="47.8">GND</text>
<text x="115.7" y="44">1k</text>
<text x="130.8" y="46.5">Q3</text>
<text x="140.2" y="47.8">GND</text>
<text x="157.6" y="44">1k</text>
<text x="172.7" y="46.5">Q4</text>
<text x="182.2" y="47.8">GND</text>
<text x="227.8" y="44">GPIO0</text>
<text x="227.8" y="46.5">GPIO1 Raspberry</text>
<text x="252.3" y="44">VBUS</text>
<text x="252.6" y="46.5">VSYS</text>
<text x="261.9" y="45.3">PWR_FLAG</text>
<text x="47" y="49.1">2N3904</text>
<text x="88.9" y="49.1">2N3904</text>
<text x="130.8" y="49.1">2N3904</text>
<text x="172.7" y="49.1">2N3904</text>
<text x="227.8" y="49.1">GND</text>
<text x="227.8" y="51.6">GPIO2</text>
<text x="250.2" y="51.6">3V3_EN</text>
<text x="253.3" y="49.1">GND</text>
<text x="261.9" y="50.4">PWR_FLAG</text>
<text x="272.3" y="52.9">GND</text>
<text x="208.8" y="54.2">GND</text>
<text x="227.8" y="54.2">GPIO3</text>
<text x="227.8" y="56.7">GPIO4</text>
<text x="227.8" y="59.2">GPIO5</text>
<text x="244.5" y="59.2">GPIO28_ADC2</text>
<text x="248" y="56.7">ADC_VREF</text>
<text x="253.7" y="54.2">3V3</text>
<text x="271" y="58">+3.3V</text>
<text x="42.5" y="64.3">+5V</text>
<text x="42.5" y="60.5">GND</text>
<text x="84.4" y="60.5">GND</text>
<text x="84.4" y="64.3">+5V</text>
<text x="126.3" y="60.5">GND</text>
<text x="126.3" y="64.3">+5V</text>
<text x="168.2" y="64.3">+5V</text>
<text x="168.2" y="60.5">GND</text>
<text x="227.8" y="61.8">GND</text>
<text x="227.8" y="64.3">GPIO6</text>
<text x="244.5" y="64.3">GPIO27_ADC1</text>
<text x="252.2" y="61.8">AGND</text>
<text x="272.3" y="65.6">GND</text>
<text x="61" y="70">J5</text>
<text x="102.9" y="70">J6</text>
<text x="144.8" y="70">J7</text>
<text x="186.7" y="70">J8</text>
<text x="208.8" y="66.9">GND</text>
<text x="227.8" y="66.9">GPIO7</text>
<text x="227.8" y="69.4">GPIO8</text>
<text x="227.8" y="71.9">GPIO9</text>
<text x="244.5" y="66.9">GPIO26_ADC0</text>
<text x="250.3" y="71.9">GPIO22</text>
<text x="253.2" y="69.4">RUN</text>
<text x="47" y="73.2">R18</text>
<text x="47" y="75.8">10k</text>
<text x="61" y="72.6">AudioJack2</text>
<text x="88.9" y="73.2">R20</text>
<text x="88.9" y="75.8">10k</text>
<text x="102.9" y="72.6">AudioJack2</text>
<text x="130.8" y="73.2">R22</text>
<text x="130.8" y="75.8">10k</text>
<text x="144.8" y="72.6">AudioJack2</text>
<text x="172.7" y="73.2">R24</text>
<text x="172.7" y="75.8">10k</text>
<text x="186.7" y="72.6">AudioJack2</text>
<text x="227.8" y="74.5">GND</text>
<text x="227.8" y="77">GPIO10</text>
<text x="250.3" y="77">GPIO21</text>
<text x="253.3" y="74.5">GND</text>
<text x="31.1" y="79.6">R17</text>
<text x="31.8" y="82.1">1k</text>
<text x="73" y="79.6">R19</text>
<text x="73.7" y="82.1">1k</text>
<text x="114.9" y="79.6">R21</text>
<text x="115.7" y="82.1">1k</text>
<text x="156.8" y="79.6">R23</text>
<text x="157.6" y="82.1">1k</text>
<text x="208.8" y="79.6">GND</text>
<text x="227.8" y="79.6">GPIO11</text>
<text x="227.8" y="82.1">GPIO12</text>
<text x="250.3" y="82.1">GPIO19</text>
<text x="250.3" y="79.6">GPIO20</text>
<text x="272.3" y="79.6">GND</text>
<text x="47" y="84.6">Q5</text>
<text x="47" y="87.2">2N3904</text>
<text x="56.4" y="85.9">GND</text>
<text x="88.9" y="84.6">Q6</text>
<text x="88.9" y="87.2">2N3904</text>
<text x="98.3" y="85.9">GND</text>
<text x="130.8" y="84.6">Q7</text>
<text x="130.8" y="87.2">2N3904</text>
<text x="140.2" y="85.9">GND</text>
<text x="172.7" y="84.6">Q8</text>
<text x="172.7" y="87.2">2N3904</text>
<text x="182.2" y="85.9">GND</text>
<text x="227.8" y="84.6">GPIO13</text>
<text x="227.8" y="87.2">GND</text>
<text x="227.8" y="89.7">GPIO14</text>
<text x="250.3" y="89.7">GPIO17</text>
<text x="250.3" y="84.6">GPIO18</text>
<text x="253.3" y="87.2">GND</text>
<text x="208.8" y="92.3">GND</text>
<text x="227.8" y="92.3">GPIO15</text>
<text x="240.9" y="93.5" transform="rotate(-90 240.9 93.5)">SWCLK</text>
<text x="243.4" y="93.5" transform="rotate(-90 243.4 93.5)">GND</text>
<text x="245.9" y="93.5" transform="rotate(-90 245.9 93.5)">SWDIO</text>
<text x="250.3" y="92.3">GPIO16</text>
<text x="272.3" y="92.3">GND</text>
<text x="42.5" y="98.6">GND</text>
<text x="84.4" y="98.6">GND</text>
<text x="126.3" y="98.6">GND</text>
<text x="168.2" y="98.6">GND</text>
<text x="240.6" y="106.2">GND</text>
<text x="32.7" y="115.1">+3.3V</text>
<text x="54.2" y="115.1">+3.3V</text>
<text x="77.1" y="115.1">+3.3V</text>
<text x="97.4" y="115.1">+3.3V</text>
<text x="116.5" y="115.1">+3.3V</text>
<text x="135.5" y="116.4">+3.3V</text>
<text x="153.3" y="116.4">+3.3V</text>
<text x="172.4" y="116.4">+3.3V</text>
<text x="38.1" y="127.8">R1</text>
<text x="38.1" y="130.4">10k</text>
<text x="59.7" y="127.8">R2</text>
<text x="59.7" y="130.4">10k</text>
<text x="82.6" y="127.8">R3</text>
<text x="82.6" y="130.4">10k</text>
<text x="102.9" y="127.8">R4</text>
<text x="102.9" y="130.4">10k</text>
<text x="121.9" y="127.8">R5</text>
<text x="121.9" y="130.4">10k</text>
<text x="141" y="129.1">R6</text>
<text x="141" y="131.6">10k</text>
<text x="158.8" y="129.1">R7</text>
<text x="158.8" y="131.6">10k</text>
<text x="177.8" y="129.1">R8</text>
<text x="177.8" y="131.6">10k</text>
<text x="206.6" y="130.4">+3.3V</text>
<text x="245.7" y="131.6">SW9</text>
<text x="224.2" y="135.4">R25</text>
<text x="224.8" y="138">47</text>
<text x="240.6" y="134.2">SW_Push_DPDT</text>
<text x="262.9" y="135.4">AudioJack3</text>
<text x="266.7" y="132.9">J9</text>
<text x="36.8" y="140.5">SW1</text>
<text x="36.8" y="143.1">SW_Push</text>
<text x="58.4" y="140.5">SW2</text>
<text x="58.4" y="143.1">SW_Push</text>
<text x="81.3" y="140.5">SW3</text>
<text x="81.3" y="143.1">SW_Push</text>
<text x="101.6" y="140.5">SW4</text>
<text x="101.6" y="143.1">SW_Push</text>
<text x="120.7" y="140.5">SW5</text>
<text x="120.7" y="143.1">SW_Push</text>
<text x="139.7" y="141.8">SW6</text>
<text x="157.5" y="141.8">SW7</text>
<text x="176.5" y="141.8">SW8</text>
<text x="139.7" y="144.3">SW_Push</text>
<text x="157.5" y="144.3">SW_Push</text>
<text x="176.5" y="144.3">SW_Push</text>
<text x="224.2" y="145.6">R26</text>
<text x="224.8" y="148.1">47</text>
<text x="33.6" y="152">GND</text>
<text x="55.2" y="152">GND</text>
<text x="78" y="152">GND</text>
<text x="98.3" y="152">GND</text>
<text x="117.4" y="152">GND</text>
<text x="136.4" y="153.2">GND</text>
<text x="154.2" y="153.2">GND</text>
<text x="173.3" y="153.2">GND</text>
<text x="257.1" y="153.2">GND</text>
<text x="36.5" y="171">+3.3V</text>
<text x="83.5" y="168.5">+3.3V</text>
<text x="92.3" y="168.5">+3.3V</text>
<text x="106" y="171">GND</text>
<text x="114.4" y="172.3">1N4148</text>
<text x="116.8" y="169.7">D3</text>
<text x="127.1" y="172.3">1N4148</text>
<text x="129.5" y="169.7">D4</text>
<text x="135.5" y="171">+3.3V</text>
<text x="41.9" y="179.9">RV1</text>
<text x="88.9" y="174.8">R28</text>
<text x="88.9" y="177.4">4k7</text>
<text x="97.8" y="174.8">R27</text>
<text x="97.8" y="177.4">4k7</text>
<text x="41.9" y="182.4">R_Potentiometer</text>
<text x="162.1" y="182.6" transform="rotate(-90 162.1 182.6)">J11</text>
<text x="37.4" y="191.3">GND</text>
<text x="107.2" y="191.3">GND</text>
<text x="116.8" y="190.1">D2</text>
<text x="129.5" y="190.1">D1</text>
<text x="159.6" y="189.8" transform="rotate(-90 159.6 189.8)">AudioJack3</text>
<text x="114.4" y="192.6">1N4148</text>
<text x="127.1" y="192.6">1N4148</text>
<text x="135.5" y="192.6">+3.3V</text>
<text x="142.8" y="192.6">GND</text>
</g>
<g font-size="1.8" fill="#a90000">
<text x="55.6" y="37.4" transform="rotate(-90 55.6 37.4)">T</text>
<text x="58.2" y="37.5" transform="rotate(-90 58.2 37.5)">S</text>
<text x="97.5" y="37.4" transform="rotate(-90 97.5 37.4)">T</text>
<text x="100.1" y="37.5" transform="rotate(-90 100.1 37.5)">S</text>
<text x="139.4" y="37.4" transform="rotate(-90 139.4 37.4)">T</text>
<text x="142" y="37.5" transform="rotate(-90 142 37.5)">S</text>
<text x="181.4" y="37.4" transform="rotate(-90 181.4 37.4)">T</text>
<text x="183.9" y="37.5" transform="rotate(-90 183.9 37.5)">S</text>
<text x="46.4" y="43.8" transform="rotate(-90 46.4 43.8)">3</text>
<text x="88.3" y="43.8" transform="rotate(-90 88.3 43.8)">3</text>
<text x="130.2" y="43.8" transform="rotate(-90 130.2 43.8)">3</text>
<text x="172.1" y="43.8" transform="rotate(-90 172.1 43.8)">3</text>
<text x="225.4" y="42.9">1</text>
<text x="225.4" y="45.5">2</text>
<text x="257.8" y="45.5">39</text>
<text x="257.8" y="42.9">40</text>
<text x="39" y="48.9">2</text>
<text x="46.4" y="51.5" transform="rotate(-90 46.4 51.5)">1</text>
<text x="80.9" y="48.9">2</text>
<text x="88.3" y="51.5" transform="rotate(-90 88.3 51.5)">1</text>
<text x="122.8" y="48.9">2</text>
<text x="130.2" y="51.5" transform="rotate(-90 130.2 51.5)">1</text>
<text x="164.7" y="48.9">2</text>
<text x="172.1" y="51.5" transform="rotate(-90 172.1 51.5)">1</text>
<text x="225.4" y="48">3</text>
<text x="225.4" y="50.5">4</text>
<text x="225.4" y="53.1">5</text>
<text x="257.8" y="53.1">36</text>
<text x="257.8" y="50.5">37</text>
<text x="257.8" y="48">38</text>
<text x="225.4" y="55.6">6</text>
<text x="225.4" y="58.2">7</text>
<text x="257.8" y="58.2">34</text>
<text x="257.8" y="55.6">35</text>
<text x="224.8" y="65.8">10</text>
<text x="225.4" y="60.7">8</text>
<text x="225.4" y="63.2">9</text>
<text x="257.8" y="65.8">31</text>
<text x="257.8" y="63.2">32</text>
<text x="257.8" y="60.7">33</text>
<text x="224.8" y="68.3">11</text>
<text x="224.8" y="70.9">12</text>
<text x="257.8" y="70.9">29</text>
<text x="257.8" y="68.3">30</text>
<text x="55.6" y="75.5" transform="rotate(-90 55.6 75.5)">T</text>
<text x="58.2" y="75.6" transform="rotate(-90 58.2 75.6)">S</text>
<text x="97.5" y="75.5" transform="rotate(-90 97.5 75.5)">T</text>
<text x="100.1" y="75.6" transform="rotate(-90 100.1 75.6)">S</text>
<text x="139.4" y="75.5" transform="rotate(-90 139.4 75.5)">T</text>
<text x="142" y="75.6" transform="rotate(-90 142 75.6)">S</text>
<text x="181.4" y="75.5" transform="rotate(-90 181.4 75.5)">T</text>
<text x="183.9" y="75.6" transform="rotate(-90 183.9 75.6)">S</text>
<text x="224.8" y="73.4">13</text>
<text x="224.8" y="75.9">14</text>
<text x="257.8" y="75.9">27</text>
<text x="257.8" y="73.4">28</text>
<text x="46.4" y="81.9" transform="rotate(-90 46.4 81.9)">3</text>
<text x="88.3" y="81.9" transform="rotate(-90 88.3 81.9)">3</text>
<text x="130.2" y="81.9" transform="rotate(-90 130.2 81.9)">3</text>
<text x="172.1" y="81.9" transform="rotate(-90 172.1 81.9)">3</text>
<text x="224.8" y="78.5">15</text>
<text x="224.8" y="81">16</text>
<text x="224.8" y="83.6">17</text>
<text x="257.8" y="83.6">24</text>
<text x="257.8" y="81">25</text>
<text x="257.8" y="78.5">26</text>
<text x="39" y="87">2</text>
<text x="46.4" y="89.6" transform="rotate(-90 46.4 89.6)">1</text>
<text x="80.9" y="87">2</text>
<text x="88.3" y="89.6" transform="rotate(-90 88.3 89.6)">1</text>
<text x="122.8" y="87">2</text>
<text x="130.2" y="89.6" transform="rotate(-90 130.2 89.6)">1</text>
<text x="164.7" y="87">2</text>
<text x="172.1" y="89.6" transform="rotate(-90 172.1 89.6)">1</text>
<text x="224.8" y="86.1">18</text>
<text x="224.8" y="88.6">19</text>
<text x="257.8" y="88.6">22</text>
<text x="257.8" y="86.1">23</text>
<text x="224.8" y="91.2">20</text>
<text x="257.8" y="91.2">21</text>
<text x="239.8" y="96.5" transform="rotate(-90 239.8 96.5)">41</text>
<text x="242.3" y="96.5" transform="rotate(-90 242.3 96.5)">42</text>
<text x="244.9" y="96.5" transform="rotate(-90 244.9 96.5)">43</text>
<text x="243.2" y="137.8">6</text>
<text x="243.2" y="142.9">4</text>
<text x="250.8" y="140.3">5</text>
<text x="260.9" y="142">R</text>
<text x="261.1" y="139.4">T</text>
<text x="243.2" y="148">3</text>
<text x="261" y="144.5">S</text>
<text x="243.2" y="153">1</text>
<text x="250.8" y="150.5">2</text>
<text x="39.1" y="177.8" transform="rotate(-90 39.1 177.8)">3</text>
<text x="145.5" y="178.8">T</text>
<text x="35.5" y="180.1">2</text>
<text x="39.1" y="184.2" transform="rotate(-90 39.1 184.2)">1</text>
<text x="145.4" y="181.4">R</text>
<text x="145.4" y="183.9">S</text>
</g>
<g font-size="1.8" fill="#0f0f0f">
<text x="24.1" y="46.6">OUT1</text>
<text x="66" y="46.6">OUT2</text>
<text x="107.9" y="46.6">OUT3</text>
<text x="149.9" y="46.6">OUT4</text>
<text x="214.6" y="42.8">MIDI_OUT</text>
<text x="214.6" y="58.1">SCL</text>
<text x="214.6" y="55.5">SDA</text>
<text x="214.6" y="65.7">IN2</text>
<text x="214.6" y="63.2">IN1</text>
<text x="266.7" y="63.2">AN1</text>
<text x="214.6" y="68.2">IN3</text>
<text x="214.6" y="70.8">IN4</text>
<text x="214.6" y="75.9">IN5</text>
<text x="266.7" y="75.9">OUT8</text>
<text x="214.6" y="83.5">IN8</text>
<text x="214.6" y="78.4">IN6</text>
<text x="214.6" y="80.9">IN7</text>
<text x="266.7" y="78.4">OUT7</text>
<text x="266.7" y="83.5">OUT5</text>
<text x="266.7" y="80.9">OUT6</text>
<text x="24.1" y="84.7">OUT5</text>
<text x="66" y="84.7">OUT6</text>
<text x="107.9" y="84.7">OUT7</text>
<text x="149.9" y="84.7">OUT8</text>
<text x="214.6" y="88.6">OUT1</text>
<text x="266.7" y="88.6">OUT4</text>
<text x="214.6" y="91.1">OUT2</text>
<text x="266.7" y="91.1">OUT3</text>
<text x="30.5" y="134.3">IN1</text>
<text x="52.1" y="134.3">IN2</text>
<text x="74.9" y="134.3">IN3</text>
<text x="95.2" y="134.3">IN4</text>
<text x="114.3" y="134.3">IN5</text>
<text x="133.3" y="135.5">IN6</text>
<text x="151.1" y="135.5">IN7</text>
<text x="170.2" y="135.5">IN8</text>
<text x="208.3" y="150.8">MIDI_OUT</text>
<text x="30.5" y="180">AN1</text>
<text x="73.7" y="178.7">SDA</text>
<text x="73.7" y="181.3">SCL</text>
</g>
<g font-size="1.1" fill="#0000c2">
<text x="263.5" y="69.1">RUN</text>
<text x="263.5" y="70.4">as</text>
<text x="263.5" y="71.7">the</text>
<text x="265.7" y="70.4">reset</text>
<text x="266.2" y="71.7">future</text>
<text x="266.8" y="69.1">may</text>
<text x="269.5" y="70.4">button</text>
<text x="270" y="69.1">be</text>
<text x="272.3" y="69.1">used</text>
<text x="274.1" y="70.4">in</text>
</g>
</svg>
